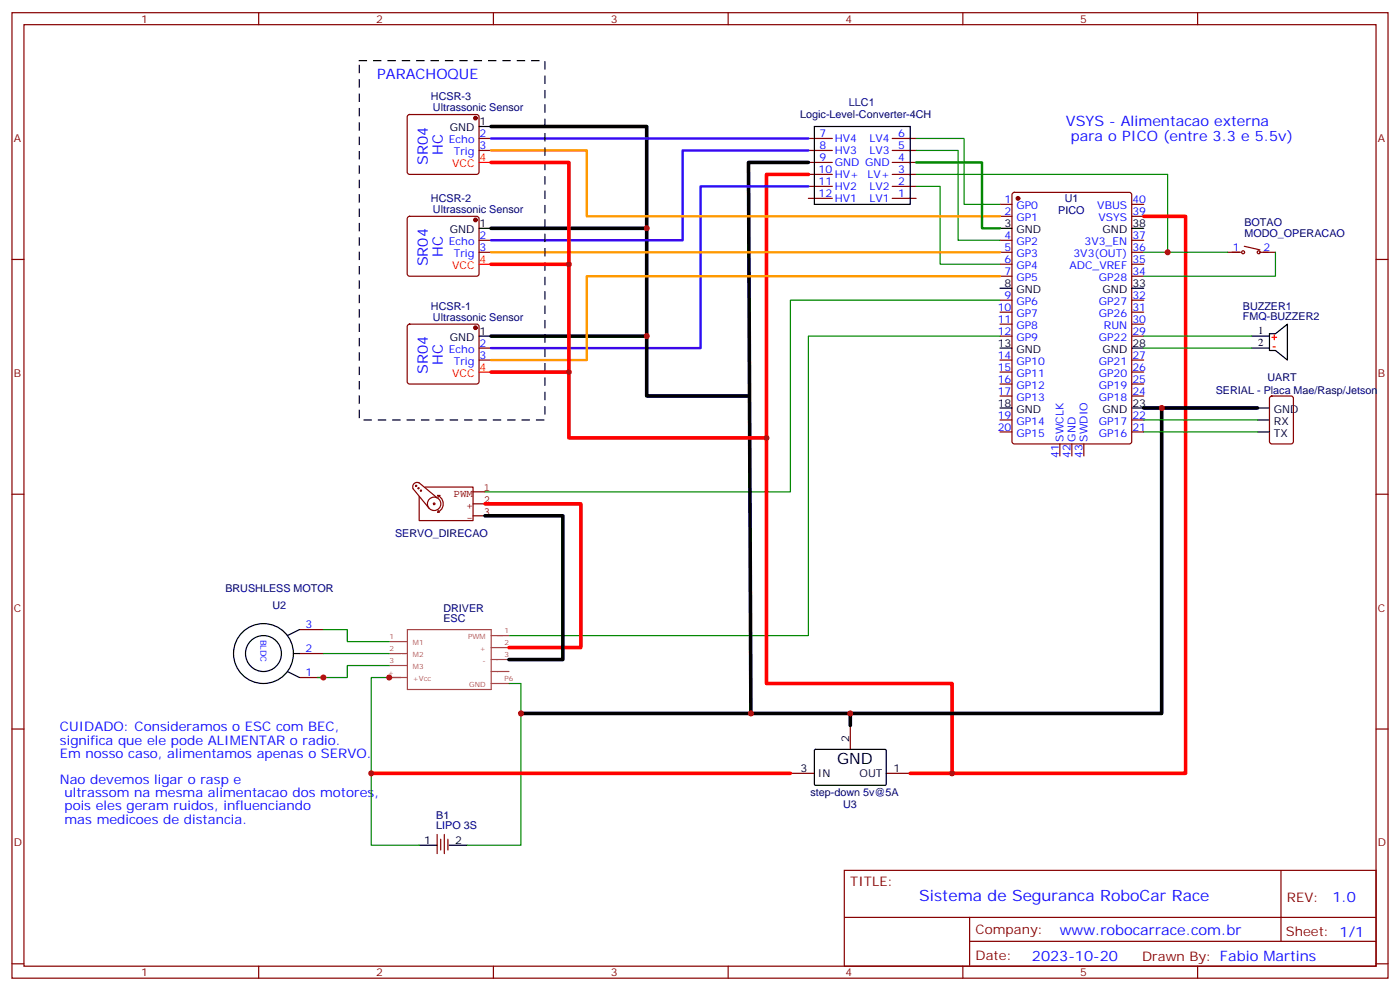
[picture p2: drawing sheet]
<svg xmlns="http://www.w3.org/2000/svg" width="412mm" height="292mm" viewBox="0 0 412 292" stroke-linecap="round" stroke-linejoin="round" font-family="sans-serif">
<g fill="none" stroke="#870000" stroke-width=".35">
<path d="M3.5 3.7h405.4v284.4h-405.4zM7.1 7.3h398.2v277.3h-398.2zM76.2 3.7v3.6M145.3 3.7v3.6M214.5 3.7v3.6M283.6 3.7v3.6M352.8 3.7v3.6M120.2 33.9l.4-.2h19.8l.5 .2 .2 .5v16.3l-.2 .5-.5 .2h-19.8l-.4-.3-.3-.4v-16.3zM141.1 44.3h3.5M141.1 40.8h3.5M238.1 58.4h7.1M238.1 54.9h7.1"/>
<path d="M238.1 51.4h7.1M238.1 47.8h7.1M238.1 44.3h7.1M238.1 40.8h7.1M262.8 58.4h7.1M262.8 54.9h7.1M262.8 51.4h7.1M262.8 47.8h7.1M262.8 44.3h7.1M262.8 40.8h7.1M298.3 56.9l.5-.2h33.9l.6 .4 .1 72.9-.5 .7h-34.1l-.6-.4-.1-72.9zM3.5 76.4h3.6"/>
<path d="M120.2 63.9l.4-.2h19.8l.5 .2 .2 .5v16.2l-.2 .5-.5 .3h-19.8l-.4-.3-.3-.5v-16.2zM141.1 70.8h3.5M141.1 74.3h3.5M294.6 60.2h3.5M294.6 63.7h3.5M294.6 70.8h3.5M294.6 74.3h3.5M294.6 77.8h3.5M333.4 60.2h3.5M333.4 63.7h3.5M333.4 70.8h3.5M333.4 74.3h3.5"/>
<path d="M333.4 77.8h3.5M361.6 74.3h3.9M366.5 72.5l4.6 1.1M371.1 74.3h4.6M405.3 76.4h3.6M120.2 95.7l.4-.2h19.8l.5 .2 .2 .5v16.2l-.2 .5-.5 .2h-19.8l-.4-.2-.3-.5v-16.2zM294.6 81.4h3.5M294.6 88.4h3.5M294.6 91.9h3.5M294.6 95.5h3.5M294.6 99h3.5M333.4 81.4h3.5"/>
<path d="M333.4 88.4h3.5M333.4 91.9h3.5M333.4 95.5h3.5M333.4 99h3.5M141.1 106h3.5M141.1 102.5h3.5M294.6 106h3.5M294.6 109.6h3.5M294.6 113.1h3.5M294.6 116.6h3.5M333.4 106h3.5M333.4 109.6h3.5"/>
<path d="M333.4 113.1h3.5M333.4 116.6h3.5M374.2 116.8l.4-.2h5.7l.6 .5 .1 12.9-.5 .7h-5.9l-.6-.4-.1-13zM294.6 123.7h3.5M294.6 127.2h3.5M312.2 130.7v3.6M315.7 130.7v3.6M319.3 130.7v3.6M333.4 123.7h3.5M333.4 127.2h3.5M3.5 145.6h3.6M405.3 145.6h3.6"/>
<path d="M88.2 185.4h7M88.2 192.5h7M88.2 199.5h7M3.5 214.7h3.6M250.5 213.6v7.1M405.3 214.7h3.6M232.8 227.8h7.1M261.1 227.8h7M128.8 245.7v5.7M129.8 247.2v3.1M130.9 245.7v5.7M131.9 247.2v3.1"/>
<path d="M248.7 256.3h156.6v28.3h-156.6zM377.3 256.4v20.8M248.7 270.2h156.5M285.6 277.2h119.6M285.6 270.2v14.1M3.5 283.8h3.6M76.2 284.6v3.5M145.3 284.6v3.5M214.5 284.6v3.5M283.6 284.6v3.5M352.8 284.6v3.5M405.3 283.8h3.6"/>
<circle cx="366.2" cy="74.3" r=".44"/>
<circle cx="370.8" cy="74.3" r=".44"/>
</g>
<g fill="#870000" stroke="#870000" stroke-width=".35">
<circle cx="299.9" cy="58.4" r=".53"/>
<circle cx="140.1" cy="96.5" r=".53"/>
<circle cx="140.1" cy="64.8" r=".53"/>
<circle cx="140.1" cy="34.8" r=".53"/>
</g>
<g fill="none" stroke="#000" stroke-width=".35">
<path d="M141.1 37.3h3.5M239.9 37.3h28.2v22.9h-28.2zM141.1 67.2h3.5M294.6 67.2h3.5M333.4 67.2h3.5M141.1 99h3.5M294.6 84.9h3.5M333.4 84.9h3.5M368.7 99h5.2M373.9 98.3h1.8l3.5-2.8v10.5l-3.5-2.8h-1.8zM294.6 102.5h3.5M333.4 102.5h3.5"/>
<path d="M368.7 102.5h5.2M294.6 120.2h3.5M333.4 120.2h3.5M370.4 120.2h3.5M370.4 123.7h3.5M370.4 127.2h3.5M84.7 197.8l3.5 1.7M86.4 192.5h1.8M88.2 185.4l-3.5 1.8M239.9 220.9l.3-.2h20.7l.2 .4-.1 10-.3 .2-20.6-.1-.2-.3zM123.5 248.9h5.3M132.3 248.9h5.3"/>
<circle cx="77.6" cy="192.5" r="8.8"/>
<circle cx="77.6" cy="192.5" r="5.3"/>
</g>
<g fill="none" stroke="#008700" stroke-width=".35">
<path d="M269.9 40.8h14.1v19.4h10.6M269.9 44.3h12.3v26.5h12.4M269.9 51.4h74.1v22.9h-7.1M269.9 54.9h7v22.9h17.7M344 74.3h17.6M375.7 74.3v7.1h-38.8M294.6 99h-56.5v88.2h-88.2M294.6 88.4h-61.8v56.5h-89.9M336.9 99h31.8M336.9 102.5h31.8M336.9 127.2h33.5M336.9 123.7h33.5"/>
<path d="M95.2 185.4h7.1v3.5h12.4M95.2 192.5h19.5M114.7 196h-12.4v3.5h-8.8M114.7 199.5h-5.3v49.4h14.1M149.9 201.3h3.6v47.6h-15.9"/>
</g>
<g fill="none" stroke="#a64a4a" stroke-width=".35">
<path d="M114.7 192.5h3.4M114.7 196h3.4M114.7 188.9h3.4M114.7 199.5h3.4M118.2 192.5h1.8M118.2 196h1.8M118.2 188.9h1.8M118.2 199.5h1.8M120 185.4h24.7v17.7h-24.7zM144.7 197.8h5.2M144.7 194.2h5.2M144.7 190.7h5.2"/>
<path d="M144.7 187.2h5.2M144.7 201.3h5.2"/>
</g>
<g fill="none" stroke="#850000" stroke-width=".35">
<path d="M122.4 143.1l.2-.2 .2 .2-.3 .1M123.1 143.8l.2-.2 .2 .2-.3 .1M123.8 144.5l.2-.2 .2 .2-.3 .1M125.2 143.4h14.1v9.9h-15.8v-7M125.9 148.4a1.98 1.98 0 0 1 2.9-1.7 1.98 1.98 0 0 1 .2 3.3 1.98 1.98 0 0 1-3.1-1.4M127.6 148.4l.3-.3 .2 .3-.4 .1M128.8 146.6l-5.3-4.4a1.31 1.31 0 0 0-1.5 .2 1.31 1.31 0 0 0-.3 1.6l4.8 5.8M128.9 145.9a2.68 2.68 0 0 1 1.7 2.5 2.68 2.68 0 0 1-1.7 2.4M128.9 150.8h.6M128.9 145.9h.7M128.9 145.9l.2 .5M129.1 150.3l-.2 .5"/>
<path d="M139.3 144.9h3.6M139.3 148.4h3.6M139.3 151.9h3.6"/>
</g>
<path d="M141.1 47.8h3.5M141.1 77.8h3.5M374.6 99.3h1.5M375.4 98.6v1.4M141.1 109.6h3.5M375 102.2h.7" fill="none" stroke="#f00" stroke-width=".35"/>
<path d="M144.6 47.8h23v81.2h58.2M238.1 51.4h-12.3v149.9h54.7v26.5M144.6 77.8h23M336.9 63.7h12.3v164.1h-81.1M144.6 109.6h23M142.9 148.4h28.2v42.3h-21.2M109.4 227.8h123.4" fill="none" stroke="#f00" stroke-width="1.1"/>
<path d="M144.6 37.3h45.9v61.7h-45.9M238.1 47.8h-17.6l.7 162.3M144.6 67.2h45.9M190.5 99v17.6h30M336.9 120.2h5.3v89.9h-91.7M342.2 120.2h28.2M142.9 151.9h22.9v42.3h-15.9M153.5 210.1h97v3.5" fill="none" stroke="#000" stroke-width="1.1"/>
<path d="M144.6 40.8h93.5M238.1 44.3h-37v26.5h-56.5M238.1 54.9h-31.7v47.6h-61.8" fill="none" stroke="#30f" stroke-width=".71"/>
<path d="M144.6 44.3h28.3v19.4h121.7M144.6 74.3h150M294.6 81.4h-121.7v24.6h-28.3" fill="none" stroke="#f90" stroke-width=".71"/>
<path d="M269.9 47.8h19.4v19.4h5.3" fill="none" stroke="#008700" stroke-width=".71"/>
<path d="M105.8 17.9h54.7v105.8h-54.7z" fill="none" stroke="#000" stroke-width=".35" stroke-dasharray="2.1 2.1"/>
<g fill="#c00">
<circle cx="95.3" cy="199.5" r=".88"/>
<circle cx="114.7" cy="199.5" r=".88"/>
<circle cx="190.5" cy="67.2" r=".88"/>
<circle cx="109.4" cy="227.8" r=".88"/>
<circle cx="153.5" cy="210.1" r=".88"/>
<circle cx="190.5" cy="99" r=".88"/>
<circle cx="225.8" cy="129" r=".88"/>
<circle cx="167.6" cy="109.6" r=".88"/>
<circle cx="167.6" cy="77.8" r=".88"/>
<circle cx="221.2" cy="210.1" r=".88"/>
<circle cx="280.5" cy="227.8" r=".88"/>
<circle cx="250.5" cy="210.1" r=".88"/>
<circle cx="342.2" cy="120.2" r=".88"/>
<circle cx="344" cy="74.3" r=".88"/>
</g>
<text font-size="4.6" x="246.6" y="224.9">GND</text>
<text font-size="4.6" fill="#00f" x="270.8" y="265.4">Sistema de Seguranca RoboCar Race</text>
<g font-size="4.2" fill="#00f">
<text x="111.1" y="23.1">PARACHOQUE</text>
<text x="314" y="37.3">VSYS - Alimentacao externa</text>
<text x="315.5" y="41.5">para o PICO (entre 3.3 e 5.5v)</text>
<text x="130.4" y="45.6" transform="rotate(-90 130.4 45.6)">HC</text>
<text x="126" y="48.5" transform="rotate(-90 126 48.5)">SR04</text>
<text x="130.4" y="75.6" transform="rotate(-90 130.4 75.6)">HC</text>
<text x="126" y="78.5" transform="rotate(-90 126 78.5)">SR04</text>
<text x="130.4" y="107.4" transform="rotate(-90 130.4 107.4)">HC</text>
<text x="126" y="110.2" transform="rotate(-90 126 110.2)">SR04</text>
<text x="392.5" y="265.6">1.0</text>
<text x="312.2" y="275.4">www.robocarrace.com.br</text>
<text x="304" y="283">2023-10-20</text>
</g>
<g font-size="3.9" fill="#00f">
<text x="17.6" y="215.4">CUIDADO: Consideramos o ESC com BEC,</text>
<text x="17.6" y="219.3">significa que ele pode ALIMENTAR o radio.</text>
<text x="17.6" y="223.2">Em nosso caso, alimentamos apenas o SERVO.</text>
<text x="17.6" y="230.9">Nao devemos ligar o rasp e</text>
<text x="19" y="234.8">ultrassom na mesma alimentacao dos motores,</text>
<text x="19" y="238.7">pois eles geram ruidos, influenciando</text>
<text x="19" y="242.6">mas medicoes de distancia.</text>
</g>
<g font-size="3.9" fill="#800">
<text x="250.5" y="260.9">TITLE:</text>
<text x="379.1" y="265.6">REV:</text>
<text x="287.4" y="275.1">Company:</text>
<text x="378.7" y="275.7">Sheet: 1/1</text>
<text x="287.4" y="282.8">Date:</text>
<text x="336.4" y="282.9">Drawn By: Fabio Martins</text>
</g>
<g font-size="3.2" fill="#800">
<text x="41.6" y="6.7">1</text>
<text x="110.8" y="6.7">2</text>
<text x="179.9" y="6.7">3</text>
<text x="249.1" y="6.7">4</text>
<text x="318.2" y="6.7">5</text>
<text x="4.1" y="41.8">A</text>
<text x="405.9" y="41.8">A</text>
<text x="4.1" y="111">B</text>
<text x="405.9" y="111">B</text>
<text x="4.1" y="180.1">C</text>
<text x="405.9" y="180.1">C</text>
<text x="4.1" y="249.3">D</text>
<text x="405.9" y="249.3">D</text>
<text x="41.6" y="287.5">1</text>
<text x="110.8" y="287.5">2</text>
<text x="179.9" y="287.5">3</text>
<text x="249.1" y="287.5">4</text>
<text x="318.2" y="287.5">5</text>
</g>
<g font-size="3.2" fill="#000080">
<text x="127" y="29.5">HCSR-3</text>
<text x="127.5" y="32.7">Ultrassonic Sensor</text>
<text x="235.7" y="34.9">Logic-Level-Converter-4CH</text>
<text x="250.1" y="31.3">LLC1</text>
<text x="127" y="59.5">HCSR-2</text>
<text x="313.6" y="59.6">U1</text>
<text x="127.5" y="62.7">Ultrassonic Sensor</text>
<text x="311.7" y="63.1">PICO</text>
<text x="366.6" y="69.7">MODO_OPERACAO</text>
<text x="366.6" y="66.4">BOTAO</text>
<text x="127" y="91.2">HCSR-1</text>
<text x="127.5" y="94.4">Ultrassonic Sensor</text>
<text x="366.1" y="94.4">FMQ-BUZZER2</text>
<text x="366.1" y="91.2">BUZZER1</text>
<text x="373.3" y="112.3">UART</text>
<text x="358.1" y="116">SERIAL - Placa Mae/Rasp/Jetson</text>
<text x="116.4" y="158.3">SERVO_DIRECAO</text>
<text x="66.4" y="174.3">BRUSHLESS MOTOR</text>
<text x="80.3" y="179.4">U2</text>
<text x="130.6" y="183.2">ESC</text>
<text x="130.6" y="180.1">DRIVER</text>
<text x="238.8" y="234.4">step-down 5v@5A</text>
<text x="248.4" y="238.1">U3</text>
<text x="128.5" y="244.3">LIPO 3S</text>
<text x="128.5" y="241.1">B1</text>
</g>
<g font-size="3.2">
<text x="132.5" y="38.7">GND</text>
<text x="141.3" y="36.9">1</text>
<text x="132.5" y="68.7">GND</text>
<text x="141.3" y="66.9">1</text>
<text x="295.9" y="66.9">3</text>
<text x="299.4" y="68.7">GND</text>
<text x="324.8" y="68.7">GND</text>
<text x="333.6" y="66.9">38</text>
<text x="295.9" y="84.5">8</text>
<text x="299.4" y="86.3">GND</text>
<text x="324.8" y="86.3">GND</text>
<text x="333.6" y="84.5">33</text>
<text x="132.5" y="100.4">GND</text>
<text x="141.3" y="98.6">1</text>
<text x="370.6" y="101.8">2</text>
<text x="370.6" y="98.3">1</text>
<text x="293.9" y="102.2">13</text>
<text x="299.4" y="103.9">GND</text>
<text x="324.8" y="103.9">GND</text>
<text x="333.6" y="102.2">28</text>
<text x="293.9" y="119.8">18</text>
<text x="333.6" y="119.8">23</text>
<text x="299.4" y="121.6">GND</text>
<text x="324.8" y="121.6">GND</text>
<text x="375.2" y="125.1">RX</text>
<text x="375.2" y="121.6">GND</text>
<text x="375.2" y="128.6">TX</text>
<text x="250.1" y="218.6" transform="rotate(-90 250.1 218.6)">2</text>
<text x="235.8" y="227.4">3</text>
<text x="263.2" y="227.4">1</text>
<text x="240.9" y="228.8">IN</text>
<text x="253.2" y="228.8">OUT</text>
<text x="125" y="248.6">1</text>
<text x="134.1" y="248.6">2</text>
</g>
<g font-size="3.2" fill="#00f">
<text x="141.3" y="40.4">2</text>
<text x="241.4" y="40.4">7</text>
<text x="245.9" y="41.8">HV4</text>
<text x="256.2" y="41.8">LV4</text>
<text x="264.6" y="40.4">6</text>
<text x="132.2" y="42.2">Echo</text>
<text x="133.6" y="45.7">Trig</text>
<text x="141.3" y="44">3</text>
<text x="241.4" y="44">8</text>
<text x="241.4" y="47.5">9</text>
<text x="245.9" y="45.4">HV3</text>
<text x="256.2" y="45.4">LV3</text>
<text x="264.6" y="47.5">4</text>
<text x="264.6" y="44">5</text>
<text x="241.1" y="51">10</text>
<text x="245.9" y="48.9">GND GND</text>
<text x="245.9" y="52.4">HV+</text>
<text x="255.6" y="52.4">LV+</text>
<text x="264.6" y="51">3</text>
<text x="241.1" y="54.5">11</text>
<text x="241.1" y="58.1">12</text>
<text x="245.9" y="56">HV2</text>
<text x="245.9" y="59.5">HV1</text>
<text x="256.2" y="59.5">LV1</text>
<text x="256.2" y="56">LV2</text>
<text x="264.6" y="58.1">1</text>
<text x="264.6" y="54.5">2</text>
<text x="295.9" y="59.8">1</text>
<text x="333.6" y="59.8">40</text>
<text x="295.9" y="63.4">2</text>
<text x="299.4" y="61.6">GP0</text>
<text x="299.4" y="65.1">GP1</text>
<text x="323.2" y="61.6">VBUS</text>
<text x="323.6" y="65.1">VSYS</text>
<text x="333.6" y="63.4">39</text>
<text x="141.3" y="70.4">2</text>
<text x="295.9" y="70.4">4</text>
<text x="333.6" y="70.4">37</text>
<text x="132.2" y="72.2">Echo</text>
<text x="133.6" y="75.7">Trig</text>
<text x="141.3" y="73.9">3</text>
<text x="295.9" y="73.9">5</text>
<text x="295.9" y="77.5">6</text>
<text x="299.4" y="72.2">GP2</text>
<text x="299.4" y="75.7">GP3</text>
<text x="316.2" y="75.7">3V3(OUT)</text>
<text x="319.5" y="72.2">3V3_EN</text>
<text x="333.6" y="77.5">35</text>
<text x="333.6" y="73.9">36</text>
<text x="363.1" y="73.9">1</text>
<text x="372.2" y="73.9">2</text>
<text x="295.9" y="81">7</text>
<text x="299.4" y="79.2">GP4</text>
<text x="299.4" y="82.8">GP5</text>
<text x="315" y="79.2">ADC_VREF</text>
<text x="323.7" y="82.8">GP28</text>
<text x="333.6" y="81">34</text>
<text x="295.9" y="88.1">9</text>
<text x="299.4" y="89.8">GP6</text>
<text x="323.7" y="89.8">GP27</text>
<text x="333.6" y="88.1">32</text>
<text x="293.9" y="91.6">10</text>
<text x="293.9" y="95.1">11</text>
<text x="299.4" y="93.3">GP7</text>
<text x="323.7" y="93.3">GP26</text>
<text x="333.6" y="95.1">30</text>
<text x="333.6" y="91.6">31</text>
<text x="293.9" y="98.6">12</text>
<text x="299.4" y="96.9">GP8</text>
<text x="299.4" y="100.4">GP9</text>
<text x="323.7" y="100.4">GP22</text>
<text x="325.2" y="96.9">RUN</text>
<text x="333.6" y="98.6">29</text>
<text x="132.2" y="103.9">Echo</text>
<text x="133.6" y="107.5">Trig</text>
<text x="141.3" y="102.2">2</text>
<text x="141.3" y="105.7">3</text>
<text x="293.9" y="105.7">14</text>
<text x="299.4" y="107.5">GP10</text>
<text x="323.7" y="107.5">GP21</text>
<text x="333.6" y="105.7">27</text>
<text x="293.9" y="109.2">15</text>
<text x="293.9" y="112.7">16</text>
<text x="299.4" y="111">GP11</text>
<text x="323.7" y="111">GP20</text>
<text x="333.6" y="112.7">25</text>
<text x="333.6" y="109.2">26</text>
<text x="293.9" y="116.3">17</text>
<text x="299.4" y="114.5">GP12</text>
<text x="299.4" y="118">GP13</text>
<text x="323.7" y="118">GP18</text>
<text x="323.7" y="114.5">GP19</text>
<text x="333.6" y="116.3">24</text>
<text x="293.9" y="123.3">19</text>
<text x="299.4" y="125.1">GP14</text>
<text x="323.7" y="125.1">GP17</text>
<text x="333.6" y="123.3">22</text>
<text x="293.9" y="126.9">20</text>
<text x="299.4" y="128.6">GP15</text>
<text x="313.3" y="130" transform="rotate(-90 313.3 130)">SWCLK</text>
<text x="316.8" y="130" transform="rotate(-90 316.8 130)">GND</text>
<text x="320.3" y="130" transform="rotate(-90 320.3 130)">SWDIO</text>
<text x="323.7" y="128.6">GP16</text>
<text x="333.6" y="126.9">21</text>
<text x="311.9" y="134.8" transform="rotate(-90 311.9 134.8)">41</text>
<text x="315.4" y="134.8" transform="rotate(-90 315.4 134.8)">42</text>
<text x="318.9" y="134.8" transform="rotate(-90 318.9 134.8)">43</text>
<text x="90" y="185.1">3</text>
<text x="90" y="192.1">2</text>
<text x="90" y="199.2">1</text>
</g>
<g font-size="3.2" fill="#f00">
<text x="141.3" y="47.5">4</text>
<text x="133.2" y="49.2">VCC</text>
<text x="141.3" y="77.5">4</text>
<text x="133.2" y="79.2">VCC</text>
<text x="133.2" y="111">VCC</text>
<text x="141.3" y="109.2">4</text>
</g>
<g font-size="3.2" fill="#840000">
<text x="133.6" y="146.3">PWM</text>
<text x="137.4" y="149.9">+</text>
<text x="142.5" y="144.5">1</text>
<text x="142.5" y="148">2</text>
<text x="137.4" y="153.4">-</text>
<text x="142.5" y="151.6">3</text>
</g>
<text font-size="2.5" fill="#00f" x="76.8" y="188.4" transform="rotate(90 76.8 188.4)">BLDC</text>
<g font-size="2.1" fill="#a54b4b">
<text x="114.8" y="188.3">1</text>
<text x="114.8" y="191.8">2</text>
<text x="121.7" y="190">M1</text>
<text x="137.9" y="188.2">PWM</text>
<text x="141.3" y="191.8">+</text>
<text x="148.6" y="190">2</text>
<text x="148.6" y="186.5">1</text>
<text x="114.8" y="195.3">3</text>
<text x="121.7" y="193.5">M2</text>
<text x="121.7" y="197">M3</text>
<text x="142.1" y="195.3">-</text>
<text x="148.6" y="193.5">3</text>
<text x="114.4" y="198.8">+</text>
<text x="121.7" y="200.6">+Vcc</text>
<text x="138.2" y="202.3">GND</text>
<text x="148.6" y="200.6">P6</text>
</g>
</svg>
